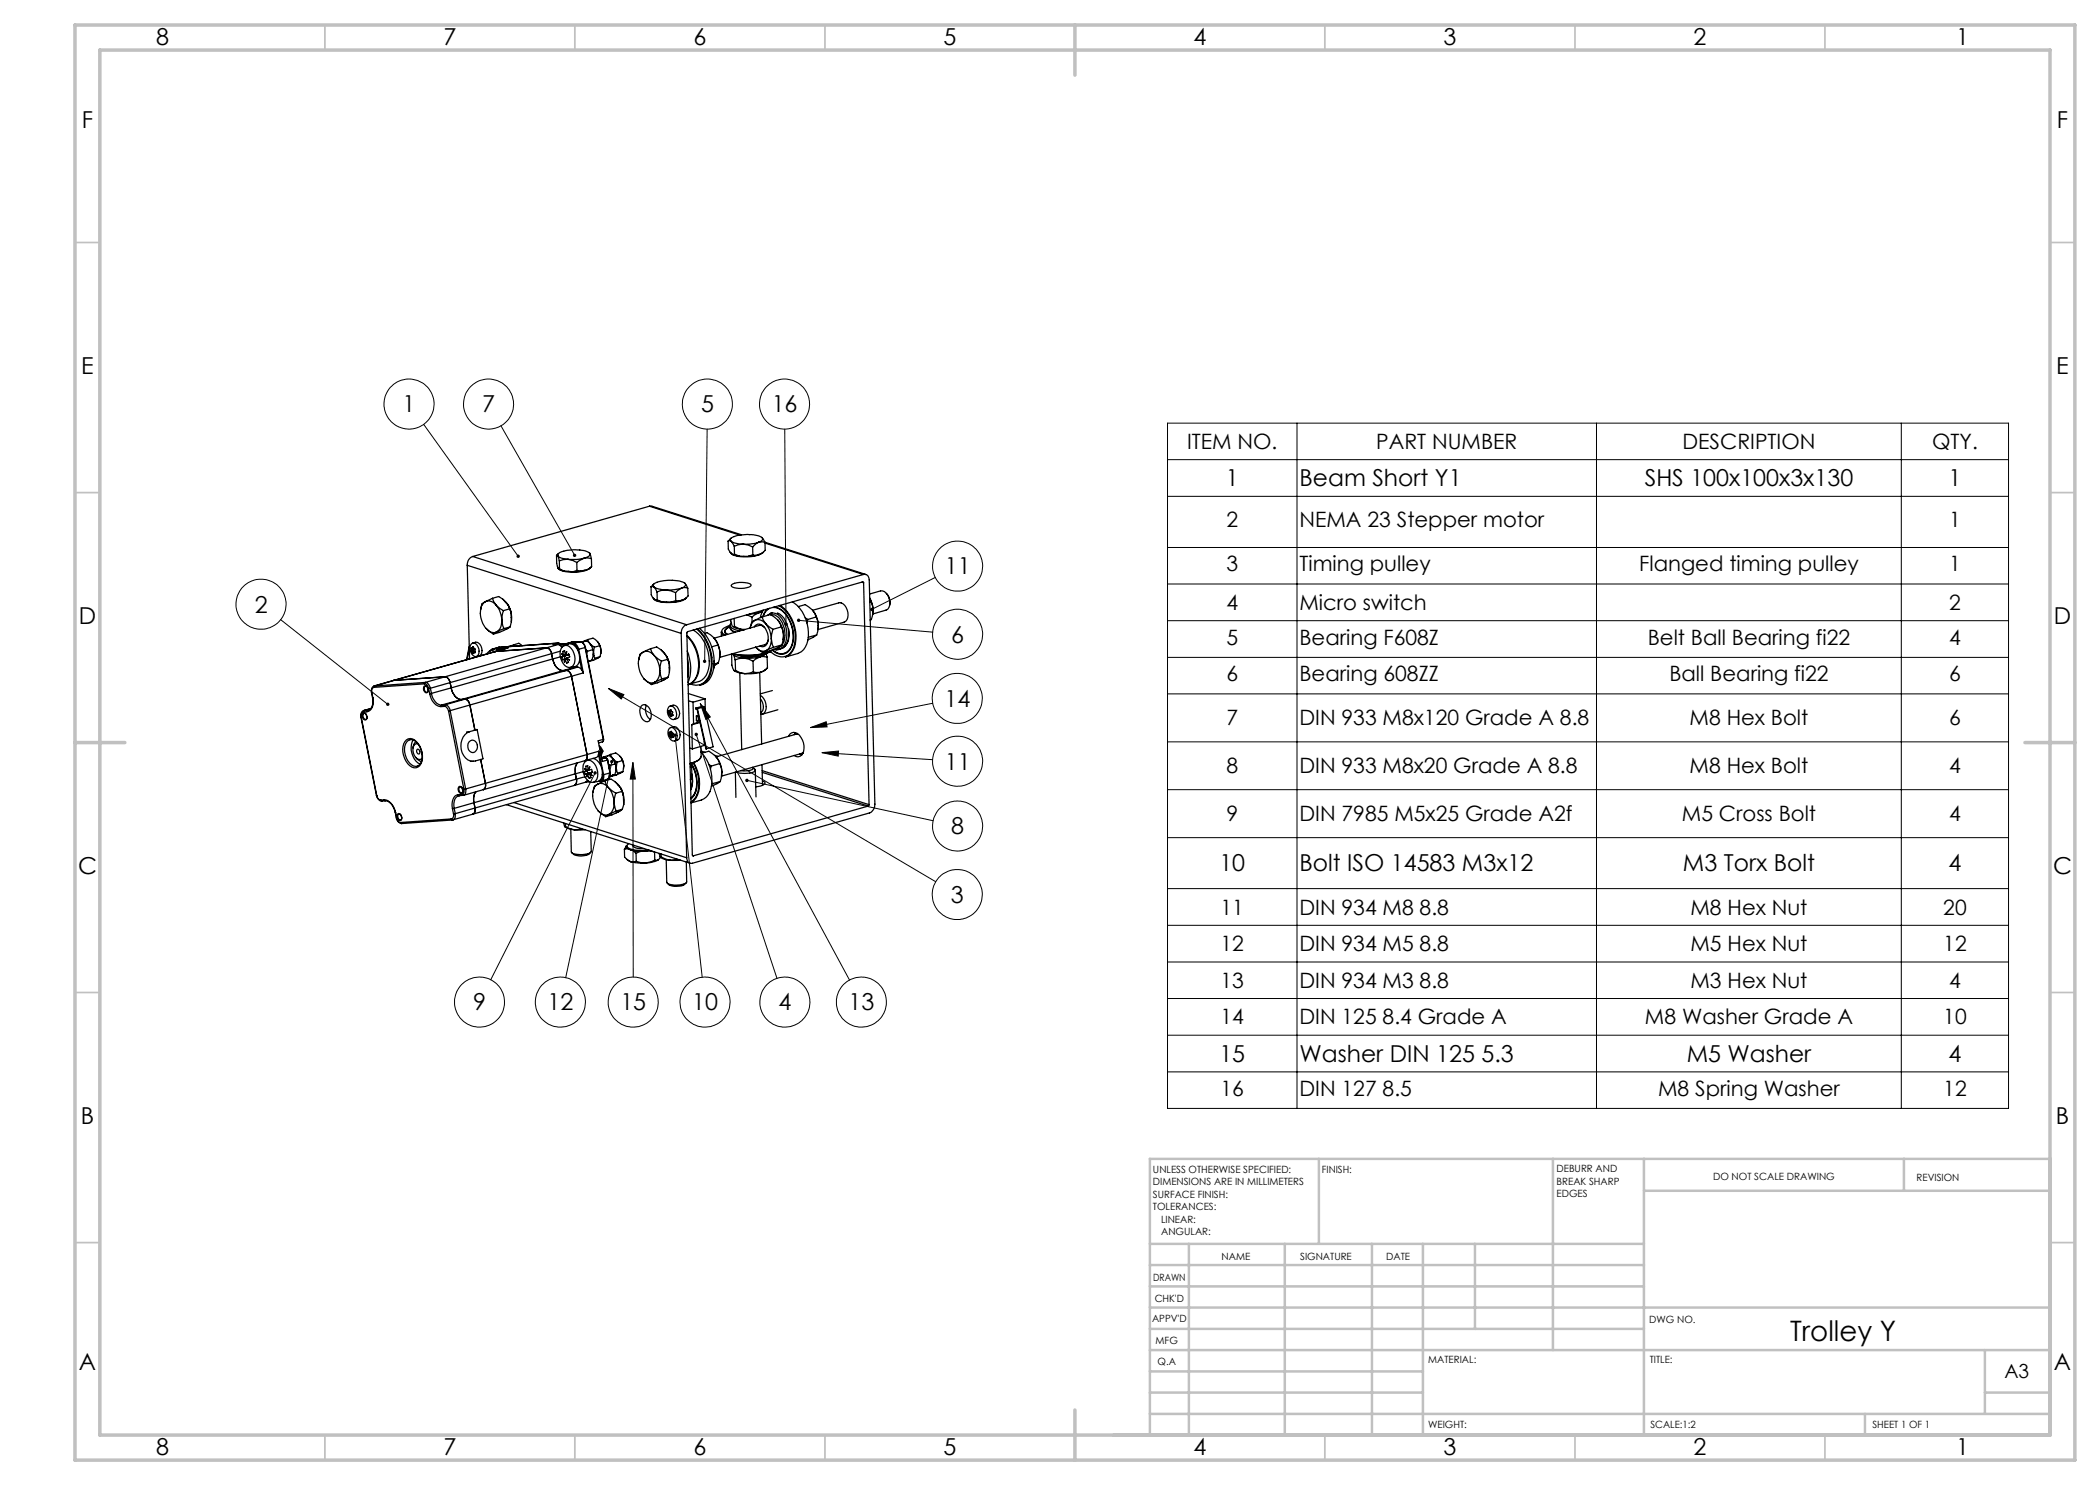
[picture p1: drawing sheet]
<svg xmlns="http://www.w3.org/2000/svg" width="420mm" height="297mm" viewBox="0 0 420 297" stroke-linecap="round" stroke-linejoin="round" font-family="sans-serif">
<g fill="none" stroke="#000" stroke-width=".2">
<path d="M84.7 84.9l18.9 26.4M100.2 85.2l14.7 25.9M141.4 85.8l-.5 46.5M157 85.8l.2 39M233.5 84.6h168.2v137.1h-168.2zM233.5 99.3h168.2M233.5 91.9h168.2M259.4 84.6v137.1M319.3 84.6v137.1M380.3 84.6v137.1M187 115.5l-12.7 6.4M233.5 109.5h168.2"/>
<path d="M233.5 116.8h168.2M56.1 123.9l21.4 17M121.7 137.7l3.1 1.2-.6 .9zM121.7 137.7l65.4 38.7M159.7 124.1l26.8 2.3M233.5 124.1h168.2M233.5 131.5h168.2M233.5 138.8h168.2M119 154.6l-20.9 41.4M122.4 152.3l-9.3 43.2M126.6 152.5v42.9M126.6 152.5l.5 3.3h-1.1z"/>
<path d="M135 147l5.4 48.4M139.2 146.9l16.2 48.8M140.1 140.7l2 2.7-.9 .5zM140.1 140.7l29.8 55.3M149.4 156.1l37.2 8M162.1 145.5l3.1-1.1 .2 1zM164.4 150.5l3.3-.3-.1 1zM164.4 150.5l22.1 1.4M186.5 140.6l-24.4 4.9M233.5 148.4h168.2M233.5 157.9h168.2M233.5 167.5h168.2"/>
<path d="M233.5 177.7h168.2M233.5 185.1h168.2M233.5 192.4h168.2M233.5 199.7h168.2M233.5 207h168.2M233.5 214.4h168.2"/>
<circle cx="81.8" cy="80.8" r="5"/>
<circle cx="97.7" cy="80.8" r="5"/>
<circle cx="141.5" cy="80.8" r="5"/>
<circle cx="156.9" cy="80.8" r="5"/>
<circle cx="191.5" cy="113.2" r="5"/>
<circle cx="52.2" cy="120.8" r="5"/>
<circle cx="191.4" cy="139.7" r="5"/>
<circle cx="191.5" cy="126.8" r="5"/>
<circle cx="191.5" cy="152.2" r="5"/>
<circle cx="191.4" cy="178.9" r="5"/>
<circle cx="191.5" cy="165.2" r="5"/>
<circle cx="95.9" cy="200.4" r="5"/>
<circle cx="112.1" cy="200.4" r="5"/>
<circle cx="126.6" cy="200.4" r="5"/>
<circle cx="141" cy="200.4" r="5"/>
<circle cx="157" cy="200.4" r="5"/>
<circle cx="172.3" cy="200.4" r="5"/>
</g>
<g fill="none" stroke="#c0c0c0" stroke-width=".35">
<path d="M65 5v5M115 5v5M165 5v5M265 5v5M315 5v5M365 5v5M15 48.5h5M410 48.5h5M15 98.5h5M410 98.5h5M15 198.5h5M410 198.5h5"/>
<path d="M15 248.5h5M410 248.5h5M65 287v5M115 287v5M165 287v5M265 287v5M315 287v5M365 287v5"/>
</g>
<g fill="none" stroke="#c0c0c0" stroke-width=".5">
<path d="M263.8 231.8v17M310.6 231.8v38.2M328.8 231.8v55.2M328.8 238.2h81.2M380.8 231.8v6.4M410 231.8h-180v55.2M230 248.8h98.8M230 257.3h98.8M230 253h98.8M237.8 248.8v38.2M257 248.8v38.2M274.4 248.8v38.2"/>
<path d="M284.6 248.8v38.2M295 248.8v17M230 265.8h98.8M230 261.5h180M230 278.5h54.6M230 274.3h54.6M230 270h180M397 278.5h13M397 270v12.8M230 282.8h180M373 282.8v4.2"/>
</g>
<path d="M15 5h400v287h-400zM20 10h390v277h-390zM215 5v10M15 148.5h10M405 148.5h10M215 282v10" fill="none" stroke="#c0c0c0" stroke-width=".7"/>
<path d="M103.5 110.9a.35 .35 0 0 0-.2 .5 .35 .35 0 0 0 .5 .1l-.2-.2 .2 .2a.35 .35 0 0 0 .1-.4 .35 .35 0 0 0-.4-.2zM114.7 110.8a.35 .35 0 0 0 0 .5 .35 .35 0 0 0 .4 .1l-.2-.3 .2 .3a.35 .35 0 0 0 .1-.6 .35 .35 0 0 0-.5 0zM77.3 140.7l-.1 .1a.35 .35 0 0 0 .2 .4 .35 .35 0 0 0 .4-.1l-.3-.2 .3 .2a.34 .34 0 0 0-.1-.5 .34 .34 0 0 0-.4 .1zM159.6 123.8l-.2 .2 .3 .1-.3-.1a.34 .34 0 0 0 .4 .4 .34 .34 0 0 0 .3-.5 .34 .34 0 0 0-.5-.1zM174.2 121.6l-.2 .5 .3-.2-.3 .2a.35 .35 0 0 0 .5 .1 .35 .35 0 0 0 .1-.5 .35 .35 0 0 0-.4-.1zM149.1 155.9l-.1 .1 .4 .1-.4-.1a.34 .34 0 0 0 .4 .4 .34 .34 0 0 0 .3-.5 .34 .34 0 0 0-.6 0zM139 146.6a.34 .34 0 0 0 .2 .6 .34 .34 0 0 0 .4-.4 .34 .34 0 0 0-.5-.3l.1 .4-.1-.4zM134.8 146.8a.34 .34 0 0 0 .1 .5 .34 .34 0 0 0 .5-.3 .34 .34 0 0 0-.4-.3v.3v-.3zM140.7 132l-.1 .3 .3 .3v-.3v.3a.34 .34 0 0 0 .3-.5 .34 .34 0 0 0-.5-.1zM118.8 154.3a.34 .34 0 0 0 0 .5 .34 .34 0 0 0 .5-.1 .34 .34 0 0 0-.1-.4l-.2 .3 .2-.3zM122.1 152.1a.35 .35 0 0 0 .1 .5 .35 .35 0 0 0 .5-.2 .35 .35 0 0 0-.3-.4v.3v-.3zM121.7 137.7l3.1 1.2-.6 .9zM162.1 145.5l3.1-1.1 .2 1zM164.4 150.5l3.3-.3-.1 1zM140.1 140.7l2 2.7-.9 .5zM126.6 152.5l.5 3.3h-1.1zM157 124.6a.35 .35 0 0 0-.1 .3 .35 .35 0 0 0 .3 .3v-.4v.4a.35 .35 0 0 0 .3-.4 .35 .35 0 0 0-.5-.2z" fill="#000"/>
<g fill="none" stroke="#000" stroke-width=".25">
<path d="M93.5 113.1l42.7 13.6M93.5 113.1l.4 18.7M94.5 111.3a1.69 1.69 0 0 0-1 1.8M94.5 111.3l42.8 13.7M98.5 119.7l.7 1.3M98.5 119.7l-1.4 .6M98.5 119.7l1.2-.4 .9 .5 1.1 1.3M100.7 119.9a4.8 4.8 0 0 1 1.6 4.5M111.3 111.1v1.6l.5 1.1M111.6 111.2a2.63 2.63 0 0 0 2 .7M111.6 111.2l.3 1M111.6 113.5v.1a2.23 2.23 0 0 0 2.1 .8 6.7 6.7 0 0 0 4.3-.8"/>
<path d="M111.7 110.7l-.4 .4 .3 .1M111.8 113.8l1 .4M111.9 112.2v1.6M111.9 113.8l.9 .4M111.9 113.8h-.1M112.8 114.2l1.7 .2M113.6 111.9h-1l-.7 .3M113.6 111.9l.9 .2 .9 .4M115.4 112.5v1.6M115.4 114.1l.7 .1M115.4 114.1l-.9 .3M116.1 114.2l-1.6 .2"/>
<path d="M116.8 111.7l-1.5 .2h-1.7M116.8 111.7l-1.4 .8M116.8 111.7l.6-.1 .9 .2M117.6 113.9l-1.5 .3M117.9 110.6h.1M117.9 110.6l.1 .1M118 110.7a6.3 6.3 0 0 0-4.9-.6 1.56 1.56 0 0 0-1.6 1l.1 .1M118 110.7a1.09 1.09 0 0 1-1.2 1M118 110.7l.3 1.1M118.3 111.8v1.5M118.3 113.3l-.7 .6M129.9 101.2h.5l17.9 5.8"/>
<path d="M129.9 101.2l-35.4 10.1M129.9 101.2l18.1 5.8M130.2 117.4h.6M130.2 117.4v1.6l.3 .5 .7 .6M130.7 119.7a2.01 2.01 0 0 0 1.9 .8 7 7 0 0 0 4.5-.8M130.8 116.8l-.6 .6M130.8 117.4a4.8 4.8 0 0 0 2.4 .6M130.8 117.4l.6 1M131.4 118.4v1.6M131.4 120l1 .4M131.4 120l-.2 .1M133.2 118l-1 .1-.8 .3"/>
<path d="M133.2 118l1.9 .5M135.1 118.5v1.6M136.3 117.6l-1.4 .3-1.7 .1M136.3 117.6l-1.2 .9M136.3 117.6l.5-.1 .7 .1M136.9 116.6a7.7 7.7 0 0 0-6.1 .2l-.2 .4 .2 .2M136.9 116.6a.63 .63 0 0 1 .1 .7 .63 .63 0 0 1-.7 .3M136.9 116.6l.6 1M137 119.8l-1.3 .4M137.3 119.5l-.3 .3M137.5 117.6l.1 1.6-.6 .6M145.6 108.2l.3-.1 .3 .2"/>
<path d="M145.6 108.2l.1 1.6 .3 .6 .6 .5M146.1 110.5a2.02 2.02 0 0 0 2 .8 6.5 6.5 0 0 0 4.4-.7M146.2 107.7l-.6 .5M146.2 108.3a4.7 4.7 0 0 0 2.5 .5M146.2 108.3l.7 1M146.3 116.9a4.2 4.2 0 0 1 3.9 .1 .79 .79 0 0 1-.9 .5l-1 .2-1.1-.1a1.03 1.03 0 0 1-1-.5zM146.6 110.9l1.2 .3M146.9 109.3v1.5M146.9 110.8l.9 .4M146.9 110.8l-.3 .1M147.8 111.2l1.9 .1M148.7 108.8l-1.1 .2-.7 .3"/>
<path d="M148.7 108.8l.9 .2 .9 .4M150.5 109.4l.1 1.5M150.6 110.9l.6 .2M150.6 110.9l-.9 .4M151.2 111.1l-1.5 .2M151.8 108.4l-1.8 .4h-1.3M151.8 108.4l-1.3 1M151.8 108.4l1.2 .1M152.4 107.5a7.5 7.5 0 0 0-6.2 .1l-.2 .4 .2 .3M152.4 107.5l.1 .4-.7 .5M152.4 107.5l.6 1M152.4 110.6l-1.2 .5"/>
<path d="M152.7 110.4l-.3 .2M153 108.4l20.2 6.5M153 108.5v1.6l-.6 .5M153 108.6l19.7 6.3M172.3 116.4l.4 .2M172.7 114.9a.96 .96 0 0 1 1.1 1.1l1.2 44.8a1.81 1.81 0 0 1-1.1 1.8l-35.4 10a.96 .96 0 0 1-1.2-1M172.7 114.9l-35.4 10.1M172.7 116.6l-.2-.2-35.1 10 1.1 44.6 .2 .2M172.7 116.6l1.1 44.3M173.9 118.8l2.2-.6a2.06 2.06 0 0 1 1.9 2.3 1.43 1.43 0 0 1-.8 1.5l-2.6 .8M177.3 118.7l.3 .4a2.56 2.56 0 0 1 .3 1.9M74.3 138.5h.1"/>
<path d="M74.3 138.5l.2 1.1M74.4 138.5l.2 1.1M74.5 139.6v.2a1.93 1.93 0 0 1-.7 2.2M74.5 139.6h.1M74.6 139.6a2.07 2.07 0 0 1-1.2 2.7M74.8 137.5a.75 .75 0 0 0-.4 1M74.9 137.2a.97 .97 0 0 0-.6 1.3M74.9 137.2l-.1 .3M78.8 136.1l10.2-.7a1.33 1.33 0 0 1 1 1.1l.2 1.1M84.8 137.2a.73 .73 0 0 1 .8 .5 .73 .73 0 0 1-.3 .9l-.4-.2-.2-.5zM84.9 136.8a.99 .99 0 0 1 .8 .9M84.9 136.8l-10.1 .7"/>
<path d="M85.1 136.5a1.33 1.33 0 0 1 1 1.2M85.1 136.5l-.2 .3M85.1 136.5l-10.2 .7M85.4 137.4l-.1-.1a.61 .61 0 0 0-.5 .6 .61 .61 0 0 0 .6 .6l.2-.4M85.5 137.5l.2 .5M85.7 137.7l.2 1M85.9 138.7a2.81 2.81 0 0 0 2.3 2.6M86.1 137.7h-.4M86.1 137.7l.2 1M86.3 138.7a2.47 2.47 0 0 0 2 2.3M86.3 138.7h-.4M90.2 137.6a2.47 2.47 0 0 0 2.1 2.3"/>
<path d="M90.2 137.6l-3.9 1.1M92.3 139.9l-4 1.1M93 139.8a1.24 1.24 0 0 1 1 1.2M93 139.8l-.7 .1M93 139.8l-4 1.2M93.8 129.8l-.4 2.1M93.8 129.3l-.5 2.6M94.3 129.7v.4M94.3 130.1v.2M94.3 128.8a.83 .83 0 0 1 1.3 .6 1.33 1.33 0 0 1-.4 1.9 1.71 1.71 0 0 1-.9-2.5zM94.3 130.3l.3 .3M94.5 128.6l.6-.2a1.59 1.59 0 0 1 .8 2.8l-.6 .1"/>
<path d="M94.5 129.4h.2l.1 .3 .3 .2-.1 .6M94.5 129.4v.2l-.2-.1v.2M94.5 129.5l.1 .1M94.6 129.6v.4M94.6 130l.1 .2M94.6 129.6l-.3 .1M94.6 130l-.3 .1M94.7 130.2l.2 .3M94.7 130.2l-.4 .1M94.7 129.4h-.2M94.7 129.5l-.3 .1M94.8 130.5l-.2 .1"/>
<path d="M95 130.5h-.2l-.1 .2-.1-.1M95.1 130.4l-.3 .1M95.1 130.5h-.1M96.1 121.8v.1M97.1 120.3a1.77 1.77 0 0 1 2.1 .7M97.1 120.3a3.3 3.3 0 0 0-.7 4l.8 1.4M97.1 120.3l-.7 .5-.3 1M97.2 125.7a1.66 1.66 0 0 0 2.1 .7M97.2 125.7l1.5 1.1M98.1 130.1h.3l.6 .2M98.1 130.1l-.7 .7M98.4 129.9l-.3 .2"/>
<path d="M98.5 129.8l-.1 .1M98.5 129.8l-.1 .2M98.5 129.8h.3M99.2 121l1.5 1.1M99.2 121a5.1 5.1 0 0 1 1.2 3M99.2 130.3l10.1-.7a1.24 1.24 0 0 1 1 1.1l.2 1.1M99.2 130.3l-24.4 6.9M99.3 126.4l-.6 .4M99.8 129.5l-1.4 .4M99.9 130.1l-.2-.2a1.68 1.68 0 0 0-1.7 .3M100.4 124a2.42 2.42 0 0 1-1.1 2.4M100.4 124l.4 1.7"/>
<path d="M100.7 122.1l-.3 1.9M100.7 129.9h-1M100.8 125.7l-1.5 .7M101.6 125.7l-.5 .2M101.6 129.6l-2.5 .7h.1M101.6 129.6l-2.3 .2M101.6 129.6l-2.4 .7M101.7 121.1l.2 .7M101.7 121.1l.5 1.5M101.9 121.8l.3 .8M101.9 121.8l-1.2 .3M102 125.4l-2.1 1.1-1.2 .3"/>
<path d="M102 125.4l-1.2 .3M102.2 122.6a5.3 5.3 0 0 1-.2 2.8M102.6 129.3l-.3-.2-.9 .3M102.7 129l1.1-.3 .6 .4M102.7 129l.1 .3M102.7 129l-.4 .1M110.5 131.8a2.55 2.55 0 0 0 2.1 2.3M110.5 131.8l-20.3 5.8M111.7 128.9l.3 .1M111.7 128.6l.3 .2M111.7 128.6l-1.1 .3 2.7-.2M111.7 128.9l-26.6 7.6"/>
<path d="M111.7 128.6h.1M111.7 128.6l-11.9 .9-1.3 .3M112 129l.4 .5M112 130.2l-25.9 7.5M112.1 131.4l-1.6 .4M112.3 131.4l.2 .6 .4-.2M112.5 129.3a1.15 1.15 0 0 1 1.7 .4 2.8 2.8 0 0 1 .2 3.6 1.53 1.53 0 0 1-2-1.1 2.62 2.62 0 0 1 .1-2.9zM112.6 130.3l.3-.1 .2 .8M112.6 130.3l.1 .8M112.6 134.1l-20.3 5.8M112.7 131.2l-.4 .2M112.7 131.1l-.3-.3 .3 .4"/>
<path d="M112.8 129.1a1.68 1.68 0 0 1 2.6 .7 2.88 2.88 0 0 1-.1 3.4l-1.2 .3M112.9 131.8v.6l.1-.5M112.9 131.2l-.6 .2M112.9 131.2l.1 .6M112.9 130.2l-.3 .1M113 131.1h.1M113.1 131l.2-.7-.2 .8M113.1 131v.1M113.1 131l-.4 .1M113.1 131.1l.6-.3 .2 .6-.6 .2 .6 .4-.6-.3M113.2 130.9l-.1 .1M113.2 129h-1.2"/>
<path d="M113.2 131.7v.1M113.2 131.7l-.3 .1M113.3 134.1a1.24 1.24 0 0 1 1 1.2l3.1 15.6a.96 .96 0 0 1-.5 1.2M113.3 131.7v.1l-.3 .1M113.3 131.7h-.1M113.3 134.1h-.7M113.3 134.1l-20.3 5.7M113.3 131.7l.4 .8-.4 .1-.3-.7M113.4 131.7h-.1M113.4 130.9h.1M113.4 130.9l-.3 .2M113.7 128.8l-2 .1"/>
<path d="M113.8 130.9h-.4M113.8 130.9l-.9 .3M113.8 130.9l-1.1 .3M114.3 128.4l-1 .3M114.4 128.4l-1.1 .3M114.4 133.4l.5 .1M114.5 128.9h.1M114.6 128.9a1.12 1.12 0 0 1 .9 1M114.7 128.7a1.33 1.33 0 0 1 1 1.2M114.7 128.7l-.1 .2M114.7 128.7h-.6M114.9 133.5l-2.3 .6"/>
<path d="M115.5 133.4l.6 .3 .2 .3M115.5 133.4l-2.2 .7M115.5 133.4l-.6 .1M115.5 129.9l.1 .1M115.7 129.9h-.2M115.7 129.9l1 4.7M115.9 131.9l.4 2.1M116 128.3a1.29 1.29 0 0 1 1.1 1.2M116 128.3a1.24 1.24 0 0 1 1 1.2M116 128.3h.1M116 128.3l-1.7 .1M116 128.3l-1.3 .4"/>
<path d="M116.3 134l.4 .6M116.7 134.6l-22.7 6.4M116.9 128.3l-.6 .1M116.9 128.2v.1M117 129.5l3.7 18.4M117 129.5l-1.3 .4M117.1 129.5h-.1M117.1 129.5l3.6 18.3M117.2 130l.3 .2M117.3 128.2l.9 .8M117.3 128.2l-.4 .1M117.3 128.2l-.9 .2"/>
<path d="M117.5 130.2l-.2 .5M117.5 127.9l.5 .8M117.5 127.9l1.1-.3 .9 .7M117.5 127.9l-.7 .4M118 128.7l.9 .7M118 128.7l.2 .3M118.2 129l.4 .9M118.6 129.9l.1 1M118.6 129.9l-1.1 .3M118.7 131.1h.1M118.7 130.9l-.3 1.1-.8 .3M118.7 130.6v.5"/>
<path d="M118.7 130.6l.3 1.1 1-.4M118.7 130.6v.3M118.9 129.4l-.2 1.2M119.5 128.3l.4 .8M119.5 128.3a2.81 2.81 0 0 1 .7 1.9M119.9 129.1l.3 1.1M119.9 129.1l-1 .3M120 131.3l-1.3 .7-1 .3 .2-.2M120.2 130.2l-.2 1.1M120.2 130.2v.5M128.7 130.4a1.73 1.73 0 0 1 2.1 .7M128.7 130.4a3 3 0 0 0-.8 3.6l.3 .8 .6 1"/>
<path d="M128.7 130.4a1.39 1.39 0 0 0-1 1.6M128.8 135.8a1.83 1.83 0 0 0 2.2 .7M128.8 135.8l1.5 1.1M130.1 129.7l.7 1.4M130.1 129.7l-1.4 .7M130.1 129.7l1.2-.3 .9 .5 1 1.3M130.8 131.1l1.5 1.1M130.8 131.1a4.8 4.8 0 0 1 1.1 3M131 136.5l-.7 .4M131.2 120.1l1.2 .3M131.9 134.1a2.5 2.5 0 0 1-.9 2.4M131.9 134.1l.5 1.7"/>
<path d="M132.3 132.2l-.4 1.9M132.3 130a4.7 4.7 0 0 1 1.6 4.4M132.4 135.8l-1.4 .7M132.4 120.4h1.8M133.1 135.7l-.4 .3M133.2 131.2l.3 .7M133.2 131.2l.6 1.5M133.5 131.9l.3 .8M133.5 131.9l-1.2 .3M133.6 135.4l-1.3 .8-2 .7M133.6 135.4l-1.2 .4M133.8 132.7a5.1 5.1 0 0 1-.2 2.7"/>
<path d="M135.1 120.1l.6 .1M135.1 120.1l-.9 .3M135.7 120.2l-1.5 .2M136.2 126.7l1.1 44.9M137.3 125a1.68 1.68 0 0 0-1.1 1.7M137.4 127.2a7.8 7.8 0 0 1 1.8 8.2 2.94 2.94 0 0 1-1.6 1.5M137.4 127.1a8 8 0 0 1 2.1 7.9 2.85 2.85 0 0 1-1.7 1.9M137.4 130.2a8.3 8.3 0 0 1 .2 6.3M137.5 131.8a9.1 9.1 0 0 1 .1 3.6M137.5 132.7v1.9M137.7 138.7l3.3 1.1M137.8 136.9h-.1"/>
<path d="M138.6 126a7.5 7.5 0 0 1 2.6 9.1 2.54 2.54 0 0 1-1.5 1.2l-1.9 .6M139.3 125.8a8.5 8.5 0 0 1 2.3 9.7 2.62 2.62 0 0 1-3.5 1.3M139.9 125.7a8.8 8.8 0 0 1 2.3 9.6 2.81 2.81 0 0 1-2.2 1.7 4.2 4.2 0 0 0 2.4-4.7 8.9 8.9 0 0 0-2.9-6.5M140.9 126.7l.5-.2 .7 .5 .7 .7M141 139.8l-2.4 .6M141 139.8l.1 2.5M142.8 127.7l.5 .6 .3 .7M142.8 127.7a5.1 5.1 0 0 1 1.2 3M142.8 132.1v1.5M143.6 129l.4 1.7M143.6 129l-1.3 .4M143.7 132.6l-.9 .5"/>
<path d="M143.7 132.6l-.9 .2M144 130.7l-.3 1.9M144.8 127.1l-.5-.7v.8M145 126.3l.2 .4M145.5 126.9a.67 .67 0 0 1-.6-.6 .67 .67 0 0 1 .5-.7l.6-.3a1.5 1.5 0 0 0-1 1l.5 .6M146 125.1l-.3 .1a1.62 1.62 0 0 0-1.3 1.2l.6 .6M146 125.6h.1M146 125v.1a1.92 1.92 0 0 0 2 1.1M146 125.6a1.16 1.16 0 0 0 1.1 .8M146.1 125.7l.3 .4 .5 .4M146.2 123.9l.1 .6-.3 .6v.5M146.3 124.6l.1 .6 .7 .4 1.6 .4"/>
<path d="M146.4 130.8v2.2l.4 1.1M146.4 130.8l-.1 .1M146.6 130.8l.1 .1M146.7 130.9a3.3 3.3 0 0 0 2.1 .7M146.7 130.9l.3 1.1M146.8 134.1l.2 .1 .1-.1M146.8 134.1a3.3 3.3 0 0 0 2.1 .6M146.8 123.7l.1 1.6M146.9 125.3l.8 .4 1 .2M146.9 125.3h-.2M147 132l.1 2.1M147.1 134.1l.9 .4 .9 .2"/>
<path d="M147.7 131a6 6 0 0 0 3.9 .1M147.9 131.1h.1M148 134.6l.3 15.3M148.7 125.9h.3zM148.8 131.6l1 .2 .8 .5M148.8 131.6l-1.8 .4M149.3 123l1.1 .4M150 125.6h.1M150.4 123.4v1M150.6 132.3l.1 2.1M150.7 134.4l-1.8 .3M150.7 134.4l.5 .1h.9"/>
<path d="M150.9 125.4a1.05 1.05 0 0 1 1.8-.1 3 3 0 0 1 .4 3.8 .99 .99 0 0 1-1.1 .1M151 124.1a1.83 1.83 0 0 1 2.1 .6M151 124.1l-.6 .6-.4 .9M151 124.1l-.7 .4-.3 1.1M151.8 122.6l-1.9 .2M151.8 122.6l-1.4 .8M151.9 134.5l.4 14.3M152 131.4l-1.9 .3-1.3-.1M152 131.4l-1.4 .9M152 131.4l.6-.1 .8 .1M152.1 134.5l-2 .3-1.2-.1M152.1 139.8l.2 .2a1.83 1.83 0 0 1-.1 2.5"/>
<path d="M152.1 139.1a2.66 2.66 0 0 1 .8 3.5l-.3 .2h-.4M152.4 123.4l.7 1.3M152.4 123.4l1.7-.5 1.5 1.1M152.4 123.4l-1.4 .7M152.4 122.4l-.6 .2M152.5 122.2l-.7 .4M152.6 122l-.5 1.5M152.9 125.5a1.09 1.09 0 0 0-1.1-.4l-9 2.5M153 130.9l-1 .5M153.1 124.7l1.5 1.2M153.1 124.7a4.8 4.8 0 0 1 1.2 3.1M153.2 130.7l.2 .7"/>
<path d="M153.2 130.1a1.77 1.77 0 0 1-2.1-.7l1.5 1.2M153.2 130.1l-.6 .5M153.4 130.6a7.5 7.5 0 0 1-5.7 .4M153.4 131.4l.1 2.2-1.4 .9M153.5 133.6l-.6 .6-.8 .3M153.6 121.8a3 3 0 0 0-1.1 1.6M153.6 128a1.16 1.16 0 0 1-.7 .9l-9 2.6 .1-.8M153.9 121.7a2.5 2.5 0 0 0-1.3 1.6M154.1 123h.8a4.5 4.5 0 0 1 1.4 6.2l-.8 .5h-.4M154.1 130.3a15.3 15.3 0 0 1-7.6 .5M154.2 130.3a14.6 14.6 0 0 1-7.8 .5l.3 .1M154.2 122.6l-.6 .4"/>
<path d="M154.2 122.6a2.42 2.42 0 0 1 2.5 1.7 4.8 4.8 0 0 1-.1 5.1l-.8 .5M154.2 122.6l-.2 .2M154.3 127.8a2.42 2.42 0 0 1-1.1 2.3M154.3 127.8l.4 1.7M154.5 122.6h-.3M154.5 138.1l-2.5 .7M154.6 121.5a3.4 3.4 0 0 1 3.1 2.3 6.5 6.5 0 0 1 .4 5.8 2.16 2.16 0 0 1-3.6 .4M154.6 125.9l-.3 1.9M154.7 129.9h1.1M154.7 129.5l-1.5 .6M154.9 121.4a4.5 4.5 0 0 1 3.4 3.4 5.3 5.3 0 0 1-.6 5.5 2.29 2.29 0 0 1-3.3-.3M155.5 122.6a4.8 4.8 0 0 1 2.2 5 2.35 2.35 0 0 1-1.9 2.3"/>
<path d="M155.6 124l.7 1.4M155.6 124a5 5 0 0 1 1.1 3.1M155.8 129.9l-.6 .1M155.8 121.1a7.3 7.3 0 0 1 2.7 9 2.5 2.5 0 0 1-4.1 .5l-.4-.4M156.3 125.4l.4 1.7M156.3 125.4l-1.7 .5M156.4 129l-1.4 .7-2.4 .9M156.4 129l-1.7 .5M156.7 127.1l-.3 1.9M156.7 127.1l-.1 .8M156.9 130.7h-.1M157.7 125.8a3.5 3.5 0 0 1-1.1 3.8"/>
<path d="M158.5 120.4a7.5 7.5 0 0 1 2.6 9 2.56 2.56 0 0 1-1.5 1.3l-2.5 .7a4 4 0 0 0 2.1-4.2 7.6 7.6 0 0 0-3.2-6.1M159.7 121.3l1.3-.4 1.5 1.2M161 123.6l.6 .3M161.6 123.9l-.2 .7M162.5 122.1l.7 1.3M162.5 122.1a5 5 0 0 1 1.2 3M162.5 122.1l5.2-1.5a1.59 1.59 0 0 1 1.7 1.4 1.85 1.85 0 0 1-.6 2.4l-5.2 1.5M163.2 123.4l.4 .9 .1 .8M163.2 123.4l-1.6 .5M163.3 127l-1.8 1M163.3 127l-1.7 .5M163.7 125.1l-.4 1.9"/>
<path d="M163.7 125.1l-.1 .8M174.2 120.3l-.3-.7 .5 1.2 .2 1.2M174.2 120.3l.4 1.7M174.2 120.3l-.2 .1M174.3 123.9l-.2 .2M174.3 123.9l-.3 .1M174.6 122l-.3 1.9M174.6 122v.8M72.2 143.4h.1M72.2 143.4l3.1 15.7M72.2 143.4l3.2 15.7M72.6 142.7a.72 .72 0 0 1 .8 .5 .72 .72 0 0 1-.3 .8l-.5-.4a.83 .83 0 0 1 0-.9z"/>
<path d="M72.7 142.4a.75 .75 0 0 0-.5 1M72.8 142.1a1.04 1.04 0 0 0-.6 1.3M72.8 142.1l-.1 .3M73.2 142.8l-.1-.1a.61 .61 0 0 0-.5 .6 .61 .61 0 0 0 .5 .6l.3-.3M73.3 142.9l.1 .5M73.4 142.3l-.7 .1M73.5 142.1l-.1 .2M73.5 142.1h-.7M73.8 142l-.3 .1M74.1 141.7l-1.3 .4M74.2 141.7l-1.5 .4M75.3 159.1l.1 .2a1.19 1.19 0 0 0 1 .9"/>
<path d="M75.3 159.1h.1M75.4 159.1a.99 .99 0 0 0 .8 .9M76.8 160a2.79 2.79 0 0 1 2.3 2.5M76.8 160l.2 .2M76.8 160h-.6M81.3 148a1.66 1.66 0 0 1 2.4 .8 3.9 3.9 0 0 1 .2 4.4 1.52 1.52 0 0 1-2.3-.5 4 4 0 0 1-.6-4.4zM82 148a2.25 2.25 0 0 1 2.1 1.8 3.3 3.3 0 0 1-.2 3.2l-.4 .2M82 147.9a2.27 2.27 0 0 0-.9 3.1 2.79 2.79 0 0 0 2 2.3l.4-.1M82.7 148a3.7 3.7 0 0 0 1.3 4.8M83.1 151.5l.6 .5 .6 .3M83.1 148.3l-.3 .5-.2 .8M83.4 149.9a.5 .5 0 0 1 .6 .3 .5 .5 0 0 1-.3 .6l-.4-.4z"/>
<path d="M83.6 148.8a.99 .99 0 0 0-1 1.3 1.73 1.73 0 0 0 1.4 1.8l.4-.2M88.3 141l-.1 .3M88.9 141.3a1.07 1.07 0 0 1 .8 .9M88.9 141.3h-.7M89 141a1.24 1.24 0 0 1 1 1.1M89 141l-.1 .3M89 141h-.7M89.7 142.2l3.1 15.7M90 142.1l-.3 .1M90 142.1l3.1 15.7M91.7 158.9a1.8 1.8 0 0 0-1.3 2.3l.1 .5M91.7 158.9l.1 .2h.8"/>
<path d="M91.8 157.3a.74 .74 0 0 1 .7 .5 .74 .74 0 0 1-.2 .9 .84 .84 0 0 1-.5-1.4zM91.9 159.1l-.2 .1a2.04 2.04 0 0 0-.9 2.5M92.4 157.5l-.3-.2a.63 .63 0 0 0-.3 .8 .63 .63 0 0 0 .6 .4l.2-.2M92.4 158.9l.2 .2M92.4 158.9h-.7M92.4 157.6l.2 .5M92.8 157.9a.75 .75 0 0 1-.4 1M93.1 157.8l-.3 .1M93.1 157.8a.89 .89 0 0 1-.5 1.3M93.8 148.3a1.02 1.02 0 0 1 1.3-.1 1.02 1.02 0 0 1 .4 1.2 .96 .96 0 0 1-.9 1.1 .96 .96 0 0 1-1-1v-.8zM93.9 146.3l-.6 .1M94 141l1 4.9"/>
<path d="M94 141l-4 1.1M94.7 152.3h-.6M95.2 158.4l-.4 .8v1.3M95.4 145.9l1.2 5.9a2.83 2.83 0 0 1-3.5-.2 3.3 3.3 0 0 1 .8-5.3M95.4 145.9l-1.5 .4M95.4 145.9h-.6M96.1 151.9l1 4.8M97.1 156.7a.99 .99 0 0 1-.4 1.2M97.1 156.7l-4 1.1M114.9 157.1l-20.4 5.7M115.1 154.8l.2 1M115.1 154.8l-20.3 5.7"/>
<path d="M115.3 155.8a.99 .99 0 0 1-.4 1.3M115.3 155.8l-24.2 6.9M115.5 152.6l-.1 .1a2.57 2.57 0 0 0-.3 2.1M116.6 154.3l-1.5 .5M116.9 152.1l-24.2 7M117 155.4l-1.7 .4M117.1 152.3a1.42 1.42 0 0 1 2.1 .9 2.88 2.88 0 0 1-.1 3 1.28 1.28 0 0 1-2-.7 3.1 3.1 0 0 1-.2-3zM117.3 154.1l-.4-.4 .3 .5M117.3 154.2h-.2M117.4 156.3l-2.5 .8M117.4 154.8l-.3 .1M117.4 154.8v.6l.1-.6"/>
<path d="M117.4 154.1l.2 .6M117.5 156.1l-.1 .2M117.5 154l.1 .1M117.6 154.1l-.7 .2 .2 .6M117.6 154.7l-.5 .2M117.6 154l.4-.6-.3 .7M117.6 154l-.1-.9-.3 .1 .1 .9M117.6 154l.1 .1M117.6 154l-.3 .1M117.7 154.1h.1M117.7 154.1h-.1M117.7 154.1l.6-.2 .2 .5"/>
<path d="M117.8 154.7l-.4 .1M117.8 153.9l-.2 .1M117.8 154.7l-.1 .1M117.8 156.2l-.4 .1M117.8 154.7h.1M117.8 154.7v.1h-.3M117.8 151.9l-.5 .2M117.9 154.7l.3 .8-.4 .1-.3-.8M117.9 156.4h-.7M118 154.7h-.1M118.2 154.5h.1M118.5 154.4l-.7 .3"/>
<path d="M118.5 154.4l-.6 .3 .5 .4-.5-.4M118.5 154.4l-.9 .3M118.6 151.7a2.91 2.91 0 0 1 1.5 4.3l-.4 .2-1.1 .3M118.6 158.3v.1M119.6 156.8a1.66 1.66 0 0 1 2.1 .7M119.6 156.8a2.97 2.97 0 0 0-.9 3.6l.5 1.2 .5 .6M119.6 156.8l-.7 .5-.3 1.1M119.7 150.8l-.4 .7-2.4 .6M119.7 150.8l.4 2.2M119.8 150.2l-.1 .6M119.8 150.2l.9 4.7M119.8 150.2l-22.7 6.5"/>
<path d="M119.8 149.2l.4 .2 .2 .7M119.9 149.5l.3 .7v.6M119.9 156.1h.1M120 156.1l.2 .1M120.2 156.2h.1M120.2 156.2h-.5M120.4 150.1v.2M120.4 150.1h.1M120.4 150.3l-.2 .8M120.4 150.3h.1M120.5 148.4l-.8 .2M120.5 154.9v.1"/>
<path d="M120.5 155a.87 .87 0 0 1-.5 1.1M120.5 151.6h-.2M120.7 147.9v.3l-.2 .2M120.7 147.9l-1.1 .3 .9 4.1 1-.3M120.7 147.8v.4l-.2 .2M120.7 154.9l-.2 .1M120.7 154.9a.95 .95 0 0 1-.5 1.3M120.7 147.8v.1M120.8 151.4l1-.3 .9 .8M120.8 151.4l-.5 .1 .2 .1M120.8 151.4v.1M121 156.2l.7 1.3"/>
<path d="M121 156.2l-1.4 .6M121 156.2l1.2-.4 .8 .5 1.1 1.3M121.1 151.5l.3 .2 .1 .3M121.1 151.5l.2 .2 .2 .3M121.1 151.5h.1M121.1 151.5l-.6 .1M121.1 151.5l-.7 .3M121.5 152l.5 2.6M121.5 152h.1M121.5 152l.5 2.5M121.6 155.8l-1.3 .4M121.7 157.5l1.5 1.1"/>
<path d="M121.7 157.5a4.8 4.8 0 0 1 1.1 3M121.7 152.8l.3 .3M122 154.6v.7l-.4 .5M122 154.6l-1.3 .3M122 154.5l.1 .3a.95 .95 0 0 1-.5 1M122 153.1l-.2 .5M122 154.5v.1M122.1 150.9l.5 .8M122.1 150.9l1.1-.3 .8 .7M122.1 150.9l-.6 .3M122.5 155.1l.1-.1-.4 .3M122.5 155.1l-.5 .2"/>
<path d="M122.6 151.7l.8 .7M122.6 151.7l.1 .2M122.7 151.9l.3 .9M122.7 151.9a3.2 3.2 0 0 1 .6 1.9M123 154.9l-.5 .2M123 154.9l-1 .3 .2 .1M123 152.8l.3 1M123 152.8l-1 .3M123.1 156.4a4.6 4.6 0 0 1 1.6 4.5M123.2 158.6l-.4 1.9M123.3 153.8l-.3 1.1M123.3 153.6l-.1 .5"/>
<path d="M123.3 153.6l.2 1 1.1-.3M123.4 152.4l-.1 1.2M124 151.3l.5 .8M124 151.3a2.64 2.64 0 0 1 .7 1.9M124.1 157.6l.3 .7M124.1 157.6l.6 1.5M124.4 158.3l.3 .8M124.4 158.3l-1.2 .3M124.5 152.1l.2 1.1M124.5 152.1l-1.1 .3M124.6 154.3l-1.3 .7-1.1 .3M124.7 159.1v1.8l-.2 1"/>
<path d="M124.7 153.6v.1M124.7 153.2l-.1 1.1M124.7 153.2v.4M128.4 141a1.36 1.36 0 0 1 1.7 1.3 1.47 1.47 0 0 1-.6 2.1 2.1 2.1 0 0 1-1.1-3.4zM129.3 141.1a2.39 2.39 0 0 0 .8 2.8M133.7 142.3l.1 .4M133.8 142.7v.2M133.8 141.4a1.04 1.04 0 0 1 1.5 1 .92 .92 0 0 1 0 1 .92 .92 0 0 1-.9 .5 1.77 1.77 0 0 1-.6-2.5zM133.8 142.9l.3 .3M133.8 146.6l.1 .4M133.9 147v.2M133.9 145.7l.2-.2a1.55 1.55 0 0 1 1.3 2.1 .76 .76 0 0 1-.7 .6 .76 .76 0 0 1-.8-.6 1.74 1.74 0 0 1 0-1.9z"/>
<path d="M133.9 147.2l.3 .3M134 141.2a1.41 1.41 0 0 1 1.6 .3 1.41 1.41 0 0 1 .3 1.6l-.4 .6-.7 .2M134.1 142h.1l.1 .3 .2 .1-.1 .4 .2 .3h-.2M134.1 142l-.3 .1-.1 .2M134.1 142.1v.1M134.1 142.2v.4M134.1 142.6l.1 .2M134.1 142.2l-.4 .1M134.1 142.6l-.3 .1M134.1 145.5a1.41 1.41 0 0 1 1.6 .3 1.41 1.41 0 0 1 .3 1.6l-.4 .6-.7 .2M134.2 142.8l.2 .3M134.2 146.3h.1l.1 .3 .3 .1-.2 .4 .2 .3h-.2"/>
<path d="M134.2 146.3l-.3 .1-.1 .2M134.2 146.4v.1M134.2 142.8l-.4 .1M134.2 146.5v.4M134.2 146.9l.1 .2M134.2 142.1l-.3 .1M134.2 146.5l-.4 .1M134.2 146.9l-.3 .1M134.2 142h-.1M134.3 147.1l.2 .3M134.3 147.1l-.4 .1M134.3 143.1l-.2 .1"/>
<path d="M134.3 146.4l-.3 .1M134.3 146.3h-.1M134.4 147.4l-.2 .1M134.4 143.1h-.1l-.1 .2-.1-.1M134.5 147.4h-.1l-.1 .2-.1-.1M134.5 143.1h-.1M134.6 143l-.3 .1M134.7 147.3l-.3 .1M134.7 147.4h-.2M137.7 140.2l.9 .2M137.9 149.6l.6 .2M138 152.8l.3-.2a6.7 6.7 0 0 1 .4 6.6l-.5 .6"/>
<path d="M138 153.4l.3 .1M138.1 152.8l.2 .7M138.2 152.7a6.4 6.4 0 0 1 .5 6.4l-.5 .6M138.3 153.5l.1 2.1M138.4 154.8a4.7 4.7 0 0 1-.3 3.1M138.4 155.2a4.5 4.5 0 0 1-.3 2.6M138.4 145l.1 4.8M138.4 155.6l-.3 .3M138.6 152.5a7.3 7.3 0 0 1 .5 7.1l-.9 .8M138.6 140.4l.1 4.3M138.7 144.7l-.3 .3M138.7 152.5a7.4 7.4 0 0 1 .5 7.1l-1 .9"/>
<path d="M139.1 141.6v.2h.3l1.8 8h.1M139.1 141.6l.4 .1M139.3 143.2v.9l.2 .1M139.3 143.2l.2 .1M139.3 157.5a3.4 3.4 0 0 1-1.1 2.2M139.5 143.3a.73 .73 0 0 1 0 .9M139.5 141.7l1.8 8.1M139.7 143l-.4 .2M139.7 143.2l-.2 .1M139.9 144.1l-.4 .1M140 144.4l-1.3 .3M140 144.5l-1.6 .5"/>
<path d="M140.2 150.5a7.6 7.6 0 0 1 1.5 8.4l-.4 .5-1 .6-2.1 .6M140.2 149.3v2a2.01 2.01 0 0 1-1.8 1.3l-.4 .1 .3-.1a2.42 2.42 0 0 0 1.8-1.2M140.2 150.2l.8 .3M140.4 150.6l1.4-.4 1.4 1.2M140.8 141.4l1.8 8-1.3 .4M140.8 141.4l-1.3 .3M140.8 141.4l-.3-.2-1.4 .4M140.9 148.3v.8l-2.4 .7M141.7 152.9l.6 .3M142.3 153.2l-.2 .6M142.9 151.1l.6 .2M143.2 151.4l.7 1.3"/>
<path d="M143.2 151.4a4.8 4.8 0 0 1 1.2 3M143.9 152.7l.4 .9 .1 .8M143.9 152.7l-1.6 .5M144 156.3l-1.7 1M144 156.3l-1.7 .5M144.3 155.2v.1M144.4 154.4l-.4 1.9M144.4 154.4l-.1 .8M147.1 154.4l.1 5.1M150.5 153.5l.1 .1a1.74 1.74 0 0 1-1.8 .6l-.7-.1M150.6 153.5l.5 .6a2.3 2.3 0 0 1-2.2 .6l-1-.1-.7-.2M151.1 154.1l.1 5.3"/>
<path d="M152.4 152.9l.1 4.2M152.4 154.1l21.4 6.8M152.5 154.5l21.1 6.7M152.5 156.2l.5 .3a1.73 1.73 0 0 1-1.9 .9M155.6 142l-3.1 .8M159.1 146.5a1.08 1.08 0 0 0-1.4 .7M159.1 146.5a3.2 3.2 0 0 1 1.2 4.6 1.06 1.06 0 0 1-1.5 0M159.1 146.5l-.2 .4M159.5 146.7l-.2 .1M159.5 146.8l-16.3 4.6M159.9 150.8l.5 .2M160.4 150.6h.2"/>
<path d="M160.6 150.6l-16.3 4.6M76.2 160l.2 .2M77 160.2a2.58 2.58 0 0 1 2.1 2.3M77 160.2h-.6M79.1 162.5h.1M79.1 162.5l.2 1.1M79.3 163.6a1.21 1.21 0 0 0 1.1 1.1M79.3 163.6h.1M79.3 163.6a.99 .99 0 0 0 .9 .9M79.6 162.8a.72 .72 0 0 1 .7 .5 .72 .72 0 0 1-.3 .8l-.3-.2-.3-.5zM80.1 162.9l-.3-.1a.61 .61 0 0 0-.2 .7 .61 .61 0 0 0 .6 .4l.2-.2M80.2 164.5l.2 .2"/>
<path d="M80.2 163.1l.2 .4M90.2 163.8l.3 .2M90.2 163.8l-10 .7M90.5 164l-10.1 .7M90.5 161.7l.2 1.1M90.7 162.8a.79 .79 0 0 1-.5 1M90.8 161.7h-.3M90.8 161.7l.3 1M91.1 162.7l-.4 .1M91.1 162.7a.97 .97 0 0 1-.6 1.3M94.5 162.8l-3.9 1.2M94.8 160.5l.2 1.1a.96 .96 0 0 1-.5 1.2"/>
<path d="M94.8 160.5l-4 1.2M101.3 160.9l36.7 11.7M102.8 160.5l34.5 11.1M112.7 164.6l.2 .7h.2M113 165.3l.8 .5 1 .1M113.1 165.3l.8 .4 .9 .2M113.1 164.7v.6M114.2 165.8l.1 4.6a2.94 2.94 0 0 0 2.8 .4 1.29 1.29 0 0 0 1.2-.5l-.2-4M114.8 165.9h2.2M116.3 165.7l-1.5 .2M118.1 170.5a2.92 2.92 0 0 1-3.7 .1M119.7 162.2a1.83 1.83 0 0 0 2.1 .7"/>
<path d="M119.7 162.2l1.4 1.1M121.8 162.9l-.7 .4M122.8 160.5a2.5 2.5 0 0 1-1 2.4M122.8 160.5l.4 1.7M123.2 162.2l-1.4 .7M124 162.2l-.5 .2M124.5 161.9l-1.3 .7-2.1 .7M124.5 161.9l-1.3 .3M124.9 169.9v1.5l.6 .6 .6 .3M125.2 169.2l.1 .3 .2 .2M125.2 169.2l-.3 .7M125.3 169.2l.2 .4 .5 .3"/>
<path d="M125.3 169.2h-.1M125.4 171.9l.7 .4M125.5 169.7l-.6 .2M125.5 169.7l.5 .2M125.7 168.7a.49 .49 0 0 0-.3 .7 6 6 0 0 0 4.4 .6M126 169.9l1 .2 2 .1M126 169.9l.6 .2M126.1 172.3l1 .2 2 .1M126.6 169v.3l.5 .3 1.7 .1M126.6 170.1l.6 .6M126.6 170.1l1.5 .2M127.2 170.7v1.6"/>
<path d="M127.2 172.3l-.4 .1-.7-.1M127.2 172.3l1.1 .3h.8M128.1 170.3l-.9 .4M129 170.2l-.9 .1M130 170.1l.9 .3 .1 1.6M130 170.1l-1 .1M130 170.1h.1M131 172l-.7 .3-1.2 .3M131.7 171.9l-.4 .2-.3-.1M131.7 171.9a5.7 5.7 0 0 1-2.6 .7M131.8 170.7l.2 .7M132.1 171.4a3.3 3.3 0 0 0 1.9 .6"/>
<path d="M132.1 171.5l-.4 .4M132.2 171.4l1.8 .6M132.2 171.4h-.1M132.2 170.8v.6M133.2 171.9l.2 4.6a2.17 2.17 0 0 0 2 .5l1.1-.1a.82 .82 0 0 0 .8-.5v-4M134 172h2.1M135.4 171.8l-1.4 .2M137.3 176.6a3.1 3.1 0 0 1-3.8 0M138.5 171.1l.2 .1M173.6 161.2l-34.9 10M173.8 160.9l-.2 .3"/>
</g>
<text font-size="5.6" x="358" y="268.2">Trolley Y</text>
<g font-size="4.7">
<text x="31.2" y="9">8</text>
<text x="88.7" y="9">7</text>
<text x="138.7" y="9">6</text>
<text x="188.7" y="9">5</text>
<text x="238.7" y="9">4</text>
<text x="288.7" y="9">3</text>
<text x="338.7" y="9">2</text>
<text x="391.2" y="9">1</text>
<text x="16.4" y="25.5">F</text>
<text x="411.4" y="25.5">F</text>
<text x="16.3" y="74.8">E</text>
<text x="411.2" y="74.8">E</text>
<text x="80.5" y="82.5">1</text>
<text x="96.4" y="82.5">7</text>
<text x="140.2" y="82.5">5</text>
<text x="154.3" y="82.5">16</text>
<text x="245.2" y="97.3">1</text>
<text x="259.9" y="97.3">Beam Short Y1</text>
<text x="328.9" y="97.3">SHS 100x100x3x130</text>
<text x="389.7" y="97.3">1</text>
<text x="189" y="114.9">11</text>
<text x="15.8" y="124.7">D</text>
<text x="50.9" y="122.5">2</text>
<text x="410.8" y="124.7">D</text>
<text x="190.2" y="128.5">6</text>
<text x="188.9" y="141.4">14</text>
<text x="189" y="153.9">11</text>
<text x="190.2" y="166.9">8</text>
<text x="15.6" y="174.7">C</text>
<text x="243.9" y="174.3">10</text>
<text x="259.9" y="174.3">Bolt ISO 14583 M3x12</text>
<text x="336.6" y="174.3">M3 Torx Bolt</text>
<text x="389.7" y="174.3">4</text>
<text x="410.6" y="174.7">C</text>
<text x="190.2" y="180.6">3</text>
<text x="94.6" y="202.1">9</text>
<text x="109.5" y="202.1">12</text>
<text x="124.1" y="202.1">15</text>
<text x="138.4" y="202.1">10</text>
<text x="155.7" y="202.1">4</text>
<text x="169.7" y="202.1">13</text>
<text x="243.9" y="212.4">15</text>
<text x="259.9" y="212.4">Washer DIN 125 5.3</text>
<text x="337.3" y="212.4">M5 Washer</text>
<text x="389.7" y="212.4">4</text>
<text x="16.2" y="224.8">B</text>
<text x="411.2" y="224.8">B</text>
<text x="15.8" y="274">A</text>
<text x="410.8" y="274">A</text>
<text x="31.2" y="291">8</text>
<text x="88.7" y="291">7</text>
<text x="138.7" y="291">6</text>
<text x="188.7" y="291">5</text>
<text x="238.7" y="291">4</text>
<text x="288.7" y="291">3</text>
<text x="338.7" y="291">2</text>
<text x="391.2" y="291">1</text>
</g>
<g font-size="4.2">
<text x="237.4" y="89.8">ITEM NO.</text>
<text x="275.2" y="89.8">PART NUMBER</text>
<text x="336.5" y="89.8">DESCRIPTION</text>
<text x="386.4" y="89.8">QTY.</text>
<text x="245.3" y="105.5">2</text>
<text x="259.9" y="105.5">NEMA 23 Stepper motor</text>
<text x="389.8" y="105.5">1</text>
<text x="245.3" y="114.3">3</text>
<text x="259.9" y="114.3">Timing pulley</text>
<text x="327.8" y="114.3">Flanged timing pulley</text>
<text x="389.8" y="114.3">1</text>
<text x="245.3" y="122">4</text>
<text x="259.9" y="122">Micro switch</text>
<text x="389.8" y="122">2</text>
<text x="245.3" y="128.9">5</text>
<text x="259.9" y="128.9">Bearing F608Z</text>
<text x="329.6" y="128.9">Belt Ball Bearing fi22</text>
<text x="389.8" y="128.9">4</text>
<text x="245.3" y="136.2">6</text>
<text x="259.9" y="136.2">Bearing 608ZZ</text>
<text x="333.9" y="136.2">Ball Bearing fi22</text>
<text x="389.8" y="136.2">6</text>
<text x="245.3" y="145.1">7</text>
<text x="259.9" y="145.1">DIN 933 M8x120 Grade A 8.8</text>
<text x="337.9" y="145.1">M8 Hex Bolt</text>
<text x="389.8" y="145.1">6</text>
<text x="245.3" y="154.7">8</text>
<text x="259.9" y="154.7">DIN 933 M8x20 Grade A 8.8</text>
<text x="337.9" y="154.7">M8 Hex Bolt</text>
<text x="389.8" y="154.7">4</text>
<text x="245.3" y="164.2">9</text>
<text x="259.9" y="164.2">DIN 7985 M5x25 Grade A2f</text>
<text x="336.4" y="164.2">M5 Cross Bolt</text>
<text x="389.8" y="164.2">4</text>
<text x="244.1" y="182.9">11</text>
<text x="259.9" y="182.9">DIN 934 M8 8.8</text>
<text x="338.1" y="182.9">M8 Hex Nut</text>
<text x="388.7" y="182.9">20</text>
<text x="244.1" y="190.2">12</text>
<text x="259.9" y="190.2">DIN 934 M5 8.8</text>
<text x="338.1" y="190.2">M5 Hex Nut</text>
<text x="388.7" y="190.2">12</text>
<text x="244.1" y="197.6">13</text>
<text x="259.9" y="197.6">DIN 934 M3 8.8</text>
<text x="338.1" y="197.6">M3 Hex Nut</text>
<text x="389.8" y="197.6">4</text>
<text x="244.1" y="204.9">14</text>
<text x="259.9" y="204.9">DIN 125 8.4 Grade A</text>
<text x="329" y="204.9">M8 Washer Grade A</text>
<text x="388.7" y="204.9">10</text>
<text x="244.1" y="219.1">16</text>
<text x="259.9" y="219.1">DIN 127 8.5</text>
<text x="331.6" y="219.1">M8 Spring Washer</text>
<text x="388.7" y="219.1">12</text>
</g>
<text font-size="3.9" x="400.9" y="275.5">A3</text>
<g font-size="2">
<text x="230.6" y="234.6">UNLESS OTHERWISE SPECIFIED:</text>
<text x="230.6" y="237.1">DIMENSIONS ARE IN MILLIMETERS</text>
<text x="230.6" y="239.6">SURFACE FINISH:</text>
<text x="264.4" y="234.6">FINISH:</text>
<text x="311.3" y="234.5">DEBURR AND</text>
<text x="311.3" y="237">BREAK SHARP</text>
<text x="311.3" y="239.5">EDGES</text>
<text x="342.6" y="236">DO NOT SCALE DRAWING</text>
<text x="383.3" y="236.2">REVISION</text>
<text x="230.6" y="242.1">TOLERANCES:</text>
<text x="232.2" y="244.6">LINEAR:</text>
<text x="232.2" y="247.1">ANGULAR:</text>
<text x="244.3" y="252">NAME</text>
<text x="260" y="251.9">SIGNATURE</text>
<text x="277.2" y="251.9">DATE</text>
<text x="230.6" y="256.1">DRAWN</text>
<text x="230.9" y="260.3">CHK'D</text>
<text x="230.4" y="264.4">APPV'D</text>
<text x="231.1" y="268.8">MFG</text>
<text x="329.8" y="264.6">DWG NO.</text>
<text x="231.5" y="273">Q.A</text>
<text x="285.6" y="272.5">MATERIAL:</text>
<text x="330" y="272.5">TITLE:</text>
<text x="285.6" y="285.5">WEIGHT:</text>
<text x="330.1" y="285.6">SCALE:1:2</text>
<text x="374.5" y="285.6">SHEET 1 OF 1</text>
</g>
</svg>
